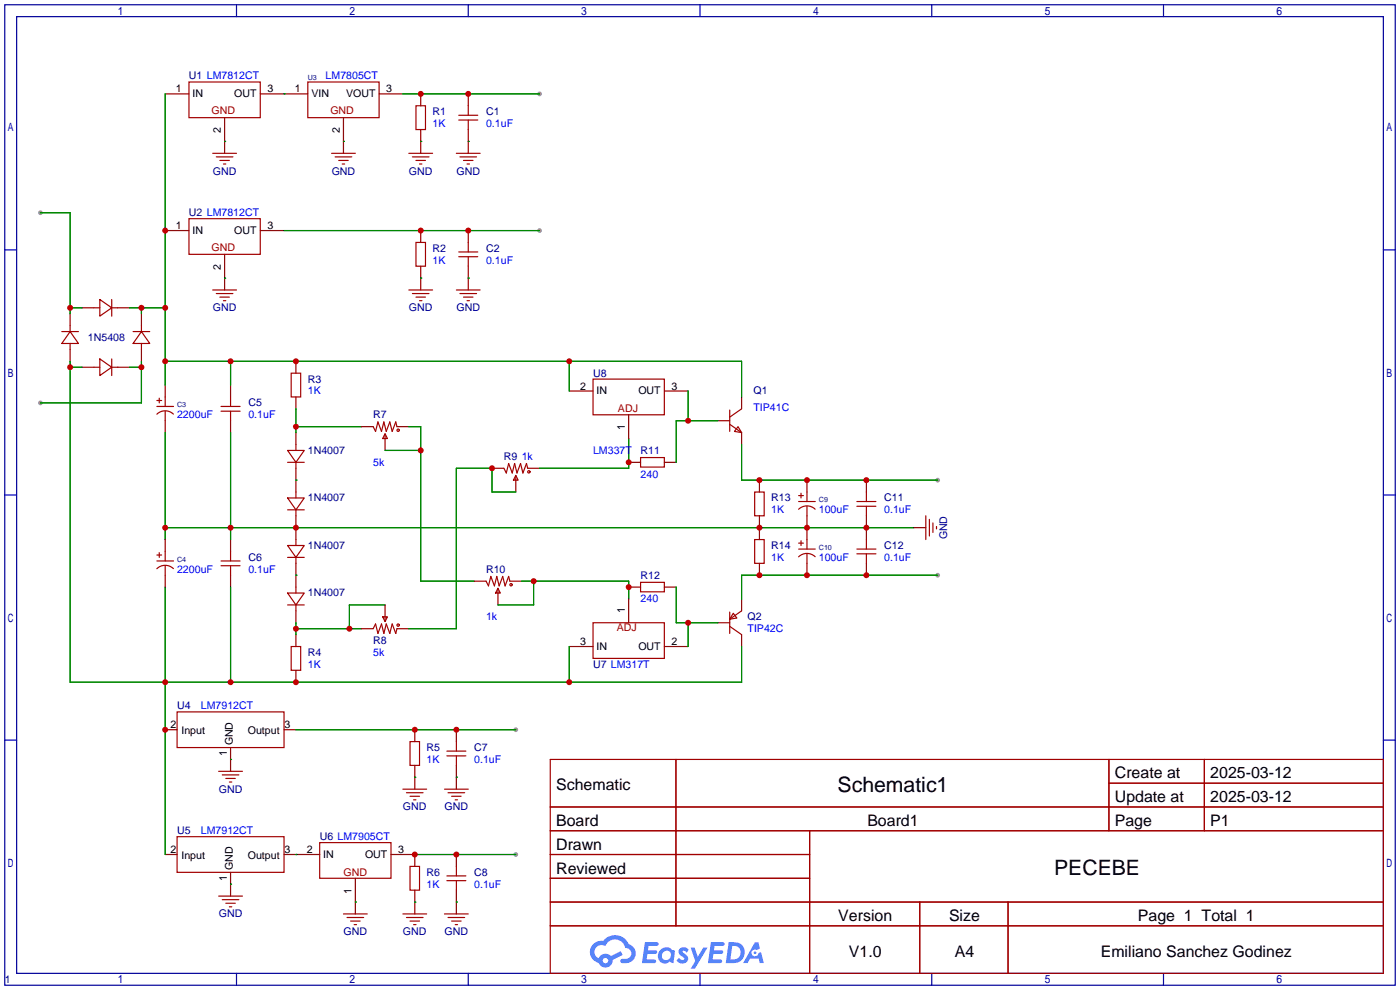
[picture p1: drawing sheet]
<svg xmlns="http://www.w3.org/2000/svg" width="299mm" height="212mm" viewBox="0 0 299 212" stroke-linecap="round" stroke-linejoin="round" font-family="sans-serif">
<g fill="#999">
<circle cx="8.6" cy="45.5" r=".51"/>
<circle cx="115.3" cy="49.3" r=".51"/>
<circle cx="115.3" cy="20.1" r=".51"/>
<circle cx="110.2" cy="156" r=".51"/>
<circle cx="110.2" cy="182.6" r=".51"/>
<circle cx="8.6" cy="86.1" r=".51"/>
<circle cx="200.4" cy="102.6" r=".51"/>
<circle cx="200.4" cy="122.9" r=".51"/>
</g>
<g fill="none" stroke="#009" stroke-width=".25">
<path d="M1 1h297.2v209.6h-297.2zM3.6 3.6h292.1v204.4h-292.1zM50.5 1v2.6M100.1 1v2.6M149.6 1v2.6M199.1 1v2.6M248.7 1v2.6M1 53.4h2.6M295.7 53.4h2.5M1 105.8h2.6M295.7 105.8h2.5M1 158.2h2.6"/>
<path d="M295.7 158.2h2.5M50.5 208v2.6M100.1 208v2.6M149.6 208v2.6M199.1 208v2.6M248.7 208v2.6"/>
</g>
<g fill="none" stroke="#a10000" stroke-width=".25">
<path d="M117.6 162.3h178.1v45.7h-178.1zM117.6 172.5h178.1M117.6 177.5h178.1M144.5 162.3v35.6M173 177.5v30.5M237 162.3v15.2M237 167.4h58.7M257.4 162.3v15.2M117.6 182.6h55.4M117.6 192.8h178.1M117.6 187.7h55.4M117.6 197.9h178.1"/>
<path d="M196.6 192.8v15.2M215.4 192.8v15.2"/>
</g>
<g fill="#5487ff">
<path d="M145.3 202.7a1.3 1.3 0 0 1 1.9 .3l-.4 .6a.54 .54 0 0 0-.9-.2l.1 .2a1.34 1.34 0 0 1 .9 1.8 1.47 1.47 0 0 1-2.3-.1l.5-.6 .8 .5a.31 .31 0 0 0 .4-.3 .31 .31 0 0 0-.3-.4 1.12 1.12 0 0 1-.7-1.8z"/>
<path d="M147.6 202.5h.9l.6 2 1.2-2h.9l-2.7 4.6h-.9l1-1.7z"/>
<path d="M137.8 201.4h1.7a1.31 1.31 0 0 1 1.2 .2 .4 .4 0 0 1-.3 .5l-1.8 .1-.1 .9h1.6a.4 .4 0 0 1 .4 .4 .4 .4 0 0 1-.5 .4h-1.6l-.2 1.2h1.4a.46 .46 0 0 1 .5 0 .46 .46 0 0 1 .1 .5l-.4 .2h-2.6z"/>
<path d="M151.9 201.4h1.7a1.32 1.32 0 0 1 1.2 .2 .39 .39 0 0 1-.3 .5l-1.8 .1-.1 .9h1.6a.4 .4 0 0 1 .4 .4 .4 .4 0 0 1-.4 .4h-1.7l-.2 1.2h1.4a.46 .46 0 0 1 .5 0 .46 .46 0 0 1 .1 .5l-.4 .2h-2.6z"/>
<path d="M161.3 201.4h.8l.3 1.3-.6 .4a.75 .75 0 0 0-1.1 .3 .75 .75 0 0 0 .5 1 .75 .75 0 0 0 .9-.7l.5-.2 .6 2.3h-.8l-.3-.9h-1.8l-.5 .9h-1z"/>
<path d="M155.7 201.4l-.6 4.4h1.5a2.27 2.27 0 0 0 2.6-2.2 2.27 2.27 0 0 0-2.7-2.2zM156.5 202.1a1.5 1.5 0 0 1 1.8 1.6 1.5 1.5 0 0 1-1.9 1.4h-.3z"/>
<path d="M141.2 203a1.6 1.6 0 0 0-.3 2.3 1.6 1.6 0 0 0 2.3 .2l.7 .3 .3-2.4-.1-.3-.5-.1a1.58 1.58 0 0 0-2.4 0zM141.8 203.5a.98 .98 0 0 1 1.6 .4 .98 .98 0 0 1-1.1 1.3 .94 .94 0 0 1-.9-.7 .94 .94 0 0 1 .4-1z"/>
<path d="M126.8 201.8a2.37 2.37 0 0 0 1.1 4 1.54 1.54 0 0 0 1.8 1 1.54 1.54 0 0 0 1.2-1.6l2.2-1.1-.5-.8-2 1a1.57 1.57 0 0 0-2.7 .5 1.5 1.5 0 0 1-.7-2.1 1.5 1.5 0 0 1 2.2-.5 2.23 2.23 0 0 1 2.3-1.4 2.23 2.23 0 0 1 2 1.8 1.16 1.16 0 0 1 1.2 1.1 1.16 1.16 0 0 1-1.1 1.2h-.7a.47 .47 0 0 0-.5 .4 .47 .47 0 0 0 .4 .5 2.17 2.17 0 0 0 2.5-.9 2.17 2.17 0 0 0-.3-2.7l-.8-.4a3.2 3.2 0 0 0-5.5-.7l-1.1 .1zM128.8 205.3a.6 .6 0 0 1 1.2 0 .6 .6 0 0 1-1.2 0z"/>
<circle cx="161.4" cy="203.6" r=".28"/>
</g>
<g fill="none" stroke="#870000" stroke-width=".25">
<path d="M35.3 20.1h5.1M48 25.1v7.7M55.6 20.1h10.2M73.4 25.1v7.7M81 20.1h5.1M89.9 20.1v2.5M89.9 27.7v5.1M100.1 20.1v2.5M100.1 27.7v5.1M35.3 49.3h5.1M48 54.4v7.6M55.6 49.3h5.1"/>
<path d="M89.9 49.3v2.5M89.9 56.9v5.1M100.1 49.3v2.5M100.1 56.9v5.1M15 67.1v2.5M15 74.7v2.5M17.5 65.8h2.6M17.5 78.5h2.6M25.1 65.8h2.6M25.1 78.5h2.6M30.2 67.1v2.5M30.2 74.7v2.5"/>
<path d="M63.2 77.2v2.6M35.3 82.3v2.5M35.3 89.9v2.6M49.3 82.3v2.5M49.3 89.9v2.6M63.2 84.8v2.6M63.2 92.5v2.5M77.2 91.2h2.6M82.3 93.7v2.6M84.8 91.2h2.6M121.7 83.6h5M134.4 88.6v5.1"/>
<path d="M134.4 98.8h2.5M142 83.6h5.1M142 98.8h2.5M153.4 89.9h2.6M158.5 84.8v2.6M158.5 92.5v2.5M35.3 115.3v2.6M49.3 115.3v2.6M63.2 100.1v5.1M63.2 110.2v5.1M105.2 100.1h2.5M110.2 102.6v2.6"/>
<path d="M112.8 100.1h2.5M162.3 102.6v2.6M162.3 110.2v5.1M172.5 102.6v2.6M172.5 110.2v5.1M185.2 102.6v2.6M185.2 110.2v5.1M195.3 112.8h2.6M35.3 122.9v2.6M49.3 122.9v2.6M63.2 120.4v5.1M63.2 130.6v2.5"/>
<path d="M63.2 135.6v2.6M77.2 134.4h2.6M82.3 129.3v2.5M84.8 134.4h2.6M101.3 124.2h2.6M106.4 126.7v2.6M109 124.2h2.5M121.7 138.2h5M134.4 128v5.1M134.4 125.5h2.5M142 138.2h5.1M142 125.5h2.5"/>
<path d="M153.4 133.1h2.6M158.5 128v2.6M158.5 135.6v2.6M162.3 120.4v2.5M172.5 120.4v2.5M185.2 120.4v2.5M35.3 156h2.5M49.3 159.8v5M60.7 156h2.5M63.2 143.3v2.5M88.6 156v2.5M97.5 156v2.5"/>
<path d="M88.6 163.6v5.1M97.5 163.6v5.1M35.3 182.6h2.5M49.3 186.4v5.1M60.7 182.6h7.6M75.9 187.7v7.6M83.6 182.6h5v2.6M88.6 190.2v5.1M97.5 182.6v2.6M97.5 190.2v5.1"/>
</g>
<g fill="none" stroke="#a10000" stroke-width=".25">
<path d="M40.4 17.5h15.2v7.6h-15.2zM65.8 17.5h15.2v7.6h-15.2zM45.5 32.8h5M46.2 33.5h3.6M47 34.3h2M47.8 35.1h.5M70.9 32.8h5M71.6 33.5h3.6M72.4 34.3h2M73.2 35.1h.5M87.4 32.8h5.1M88.1 33.5h3.6"/>
<path d="M88.9 22.6h2v5.1h-2zM88.9 34.3h2M89.7 35.1h.5M97.5 32.8h5.1M98 24.6h4.1M98 25.7h4.1M98.3 33.5h3.6M99.1 34.3h2M99.8 35.1h.5M100.1 22.6v2M100.1 25.7v2M40.4 46.7h15.2v7.7h-15.2z"/>
<path d="M88.9 51.8h2v5.1h-2zM98 53.8h4.1M98 54.9h4.1M100.1 51.8v2M100.1 54.9v2M13.2 70.9h3.6M15 70.9l1.8 2.5h-3.6zM15 69.6v1.3M15 73.4v1.3M20.1 65.8h1.2M20.1 78.5h1.2M21.3 64l2.6 1.8-2.6 1.8z"/>
<path d="M21.3 76.7l2.6 1.8-2.6 1.8zM23.9 65.8h1.2M23.9 64v3.6M23.9 76.7v3.6M23.9 78.5h1.2M28.4 70.9h3.6M30.2 70.9l1.8 2.5h-3.6zM30.2 69.6v1.3M30.2 73.4v1.3M45.5 62h5M46.2 62.7h3.6M47 63.5h2"/>
<path d="M47.8 64.3h.5M62.2 79.8h2.1v5h-2.1zM87.4 62h5.1M88.1 62.7h3.6M88.9 63.5h2M89.7 64.3h.5M97.5 62h5.1M98.3 62.7h3.6M99.1 63.5h2M99.8 64.3h.5M33.5 86.9h3.6M33.5 85.6h1"/>
<path d="M34 85.1v1M35.3 84.8v2.1M35.3 87.9v2M37.1 88.5a2.54 2.54 0 0 0-3.6 0M47.2 86.9h4.1M47.2 87.9h4.1M49.3 84.8v2.1M49.3 87.9v2M61.5 96.3h3.5l-1.8 2.5zM61.5 98.8h3.5M63.2 95v1.3M63.2 98.8v1.3"/>
<path d="M79.8 91.2l.5 1 .5-2 .7 2 .5-2 .5 2 .8-2 .5 2 .8-2 .2 1M82.3 92.7l.5 1h-1zM82.3 92.7v1M126.7 81h15.3v7.6h-15.3zM136.9 97.8h5.1v2h-5.1zM156 87.6v4.6M156 90.7l2.5 1.8M157.7 91.2l.8 1.3-1.5-.3zM158.5 87.4l-2.5 1.8M33.5 119.9h3.6M33.5 118.6h1M34 118.1v1"/>
<path d="M35.3 117.9v2M47.2 119.9h4.1M49.3 117.9v2M61.5 106.4h3.5l-1.8 2.6zM61.5 116.6h3.5l-1.8 2.5zM61.5 109h3.5M61.5 119.1h3.5M63.2 105.2v1.2M63.2 109v1.2M63.2 115.3v1.3M63.2 119.1v1.3M107.7 100.1l.5 1 .5-2 .8 2 .5-2 .5 2 .8-2 .5 2 .7-2 .3 1"/>
<path d="M110.2 101.6l.5 1h-1zM110.2 101.6v1M161.3 105.2h2v5h-2zM161.3 115.3h2v5.1h-2zM170.7 107.2h3.5M170.7 105.9h1M170.7 117.3h3.5M170.7 116.1h1M171.2 105.4v1M171.2 115.6v1M172.5 105.2v2M172.5 108.2v2"/>
<path d="M172.5 115.3v2M172.5 118.4v2M174.2 108.8a2.54 2.54 0 0 0-3.5 0M174.2 119a2.54 2.54 0 0 0-3.5 0M183.1 107.2h4.1M183.1 117.3h4.1M183.1 108.2h4.1M183.1 118.4h4.1M185.2 105.2v2M185.2 108.2v2M185.2 115.3v2M185.2 118.4v2"/>
<path d="M197.9 110.2v5.1M198.6 111v3.6M199.4 111.8v2M200.2 112.5v.5M35.3 120.9v2M37.1 121.5a2.54 2.54 0 0 0-3.6 0M47.2 120.9h4.1M49.3 120.9v2M61.5 126.7h3.5l-1.8 2.6zM61.5 129.3h3.5M62.2 138.2h2.1v5.1h-2.1zM63.2 125.5v1.2"/>
<path d="M63.2 129.3v1.3M79.8 134.4l.5-1 .5 2 .7-2 .5 2 .5-2 .8 2 .5-2 .8 2 .2-1M81.8 131.8h1l-.5 1zM82.3 131.8v1M103.9 124.2l.5 1 .5-2 .8 2 .5-2 .5 2 .7-2 .5 2 .8-2 .3 1M106.4 125.7l.5 1h-1zM106.4 125.7v1M126.7 133.1h15.3v7.6h-15.3zM136.9 124.5h5.1v2h-5.1zM156 130.8v4.6M156 133.9l2.5 1.7M156.7 131.1l.8 1-1.5 .2z"/>
<path d="M158.5 130.6l-2.5 1.7M37.8 152.1h22.9v7.7h-22.9zM87.6 158.5h2.1v5.1h-2.1zM97.5 158.5v2M37.8 178.8h22.9v7.6h-22.9zM46.7 164.8h5.1M47.5 165.6h3.6M48.3 166.4h2M49 167.1h.5M86.1 168.7h5.1M86.9 169.4h3.5M87.6 170.2h2.1"/>
<path d="M88.4 170.9h.5M95 168.7h5.1M95.5 160.5h4.1M95.5 161.5h4.1M95.8 169.4h3.5M96.5 170.2h2.1M97.3 170.9h.5M97.5 161.5v2.1M46.7 191.5h5.1M47.5 192.3h3.6M48.3 193h2M49 193.8h.5"/>
<path d="M68.3 180.1h15.3v7.6h-15.3zM73.4 195.3h5.1M74.2 196.1h3.5M74.9 196.9h2.1M75.7 197.6h.5M86.1 195.3h5.1M86.9 196.1h3.5M87.6 185.2h2.1v5h-2.1zM87.6 196.9h2.1M88.4 197.6h.5M95 195.3h5.1M95.5 187.2h4.1"/>
<path d="M95.5 188.2h4.1M95.8 196.1h3.5M96.5 196.9h2.1M97.3 197.6h.5M97.5 185.2v2M97.5 188.2v2"/>
<circle cx="85.1" cy="91.9" r=".25"/>
<circle cx="113" cy="100.8" r=".25"/>
<circle cx="85.1" cy="133.6" r=".25"/>
<circle cx="109.2" cy="125" r=".25"/>
</g>
<g fill="none" stroke="#008700" stroke-width=".25">
<path d="M35.3 20.1v62.2M48 30.2h.1M60.7 20.1h.1M73.4 30.2h.1M86.1 20.1h29.2M89.9 30.2h.1M100.1 30.2h.1M8.6 45.5h6.4v21.6M48 59.4h.1M60.7 49.3h54.6M89.9 59.4h.1M100.1 59.4h.1"/>
<path d="M15 65.8h2.5M15 77.2v68.6h143.5v-7.6M15 78.5h2.5M27.7 65.8h7.6M27.7 78.5h2.5M30.2 65.8v1.3M30.2 77.2v8.9h-21.6M35.3 77.2h123.2v7.6M49.3 77.2v5.1M121.7 77.2v6.4M35.3 92.5v22.8M49.3 92.5v22.8"/>
<path d="M63.2 87.4v5.1M63.2 91.2h14M82.3 96.3h7.6M87.4 91.2h2.5v33h11.4M134.4 93.7v6.4h-19.1M147.1 83.6v6.3M153.4 89.9h-8.9v8.9M158.5 95v7.6h41.9M35.3 112.8h160M63.2 102.6h.1M110.2 105.2h-5v-5.1h-7.7v34.3h-10.1M35.3 125.5v57.1"/>
<path d="M49.3 125.5v20.3M63.2 122.9h.1M63.2 133.1v2.5M63.2 134.4h14M82.3 129.3h-7.6v5.1M111.5 124.2h22.9v3.8M114 124.2v5.1h-7.6M121.7 138.2v7.6M144.5 125.5v7.6h8.9M147.1 133.1v5.1M200.4 122.9h-41.9v5.1M63.2 156h47"/>
<path d="M49.3 162.3h.1M88.6 166.1h.1M97.5 166.1h.1M49.3 189h.1M63.2 182.6h.1M75.9 192.8h.1M88.6 192.8h.1M88.6 182.6h21.6M97.5 192.8h.1"/>
</g>
<g fill="#c00">
<circle cx="15" cy="65.8" r=".63"/>
<circle cx="89.9" cy="49.3" r=".63"/>
<circle cx="100.1" cy="49.3" r=".63"/>
<circle cx="100.1" cy="20.1" r=".63"/>
<circle cx="89.9" cy="20.1" r=".63"/>
<circle cx="63.2" cy="91.2" r=".63"/>
<circle cx="63.2" cy="134.4" r=".63"/>
<circle cx="74.7" cy="134.4" r=".63"/>
<circle cx="88.6" cy="156" r=".63"/>
<circle cx="97.5" cy="156" r=".63"/>
<circle cx="97.5" cy="182.6" r=".63"/>
<circle cx="88.6" cy="182.6" r=".63"/>
<circle cx="30.2" cy="78.5" r=".63"/>
<circle cx="89.9" cy="96.3" r=".63"/>
<circle cx="134.4" cy="98.8" r=".63"/>
<circle cx="105.2" cy="100.1" r=".63"/>
<circle cx="114" cy="124.2" r=".63"/>
<circle cx="134.4" cy="125.5" r=".63"/>
<circle cx="49.3" cy="145.8" r=".63"/>
<circle cx="63.2" cy="145.8" r=".63"/>
<circle cx="121.7" cy="145.8" r=".63"/>
<circle cx="35.3" cy="145.8" r=".63"/>
<circle cx="35.3" cy="156" r=".63"/>
<circle cx="15" cy="78.5" r=".63"/>
<circle cx="147.1" cy="89.9" r=".63"/>
<circle cx="147.1" cy="133.1" r=".63"/>
<circle cx="162.3" cy="102.6" r=".63"/>
<circle cx="172.5" cy="102.6" r=".63"/>
<circle cx="185.2" cy="102.6" r=".63"/>
<circle cx="162.3" cy="122.9" r=".63"/>
<circle cx="172.5" cy="122.9" r=".63"/>
<circle cx="185.2" cy="122.9" r=".63"/>
<circle cx="35.3" cy="112.8" r=".63"/>
<circle cx="49.3" cy="112.8" r=".63"/>
<circle cx="63.2" cy="112.8" r=".63"/>
<circle cx="162.3" cy="112.8" r=".63"/>
<circle cx="172.5" cy="112.8" r=".63"/>
<circle cx="185.2" cy="112.8" r=".63"/>
<circle cx="35.3" cy="77.2" r=".63"/>
<circle cx="49.3" cy="77.2" r=".63"/>
<circle cx="63.2" cy="77.2" r=".63"/>
<circle cx="121.7" cy="77.2" r=".63"/>
<circle cx="35.3" cy="65.8" r=".63"/>
<circle cx="30.2" cy="65.8" r=".63"/>
<circle cx="35.3" cy="49.3" r=".63"/>
</g>
<g font-size="4.5">
<text x="179" y="169.2">Schematic1</text>
<text x="225.3" y="187">PECEBE</text>
</g>
<g font-size="3.4">
<text x="238.3" y="166.4">Create at</text>
<text x="258.7" y="166.4">2025-03-12</text>
<text x="118.9" y="168.9">Schematic</text>
<text x="238.3" y="171.4">Update at</text>
<text x="258.7" y="171.4">2025-03-12</text>
<text x="118.9" y="176.5">Board</text>
<text x="185.4" y="176.5">Board1</text>
<text x="238.3" y="176.5">Page</text>
<text x="258.7" y="176.5">P1</text>
<text x="118.9" y="181.6">Drawn</text>
<text x="118.9" y="186.7">Reviewed</text>
<text x="179.2" y="196.8">Version</text>
<text x="202.8" y="196.8">Size</text>
<text x="243.2" y="196.8">Page 1 Total 1</text>
<text x="181.4" y="204.5">V1.0</text>
<text x="204.1" y="204.5">A4</text>
<text x="235.3" y="204.5">Emiliano Sanchez Godinez</text>
</g>
<g font-size="2.3" fill="#000080">
<text x="40.4" y="17">U1 LM7812CT</text>
<text x="92.5" y="24.6">R1</text>
<text x="103.9" y="24.6">C1</text>
<text x="45.5" y="37.3">GND</text>
<text x="70.9" y="37.3">GND</text>
<text x="87.4" y="37.3">GND</text>
<text x="97.6" y="37.3">GND</text>
<text x="40.4" y="46.2">U2 LM7812CT</text>
<text x="92.5" y="53.8">R2</text>
<text x="103.9" y="53.8">C2</text>
<text x="45.5" y="66.5">GND</text>
<text x="87.4" y="66.5">GND</text>
<text x="97.6" y="66.5">GND</text>
<text x="18.8" y="72.9">1N5408</text>
<text x="65.8" y="81.8">R3</text>
<text x="126.7" y="80.5">U8</text>
<text x="53.1" y="86.8">C5</text>
<text x="79.8" y="89.4">R7</text>
<text x="161" y="84.3">Q1</text>
<text x="65.8" y="97">1N4007</text>
<text x="107.7" y="98.3">R9</text>
<text x="136.9" y="97">R11</text>
<text x="65.8" y="107.2">1N4007</text>
<text x="164.8" y="107.2">R13</text>
<text x="189" y="107.2">C11</text>
<text x="53.1" y="119.9">C6</text>
<text x="65.8" y="117.3">1N4007</text>
<text x="164.8" y="117.3">R14</text>
<text x="189" y="117.3">C12</text>
<text x="202.4" y="115.3" transform="rotate(-90 202.4 115.3)">GND</text>
<text x="103.9" y="122.4">R10</text>
<text x="136.9" y="123.7">R12</text>
<text x="65.8" y="127.5">1N4007</text>
<text x="79.8" y="137.6">R8</text>
<text x="159.8" y="132.6">Q2</text>
<text x="65.8" y="140.2">R4</text>
<text x="126.7" y="142.7">U7 LM317T</text>
<text x="37.8" y="151.6">U4</text>
<text x="91.2" y="160.5">R5</text>
<text x="101.3" y="160.5">C7</text>
<text x="46.8" y="169.4">GND</text>
<text x="86.1" y="173.2">GND</text>
<text x="95" y="173.2">GND</text>
<text x="37.8" y="178.3">U5</text>
<text x="68.3" y="179.5">U6 LM7905CT</text>
<text x="91.2" y="187.2">R6</text>
<text x="101.3" y="187.2">C8</text>
<text x="46.8" y="196.1">GND</text>
<text x="73.4" y="199.9">GND</text>
<text x="86.1" y="199.9">GND</text>
<text x="95" y="199.9">GND</text>
<text x="1" y="210">1</text>
</g>
<g font-size="2.3" fill="#00f">
<text x="69.6" y="17">LM7805CT</text>
<text x="92.5" y="27.1">1K</text>
<text x="103.9" y="27.1">0.1uF</text>
<text x="92.5" y="56.4">1K</text>
<text x="103.9" y="56.4">0.1uF</text>
<text x="37.8" y="89.4">2200uF</text>
<text x="53.1" y="89.4">0.1uF</text>
<text x="65.8" y="84.3">1K</text>
<text x="161" y="87.8">TIP41C</text>
<text x="79.8" y="99.5">5k</text>
<text x="111.5" y="98.3">1k</text>
<text x="126.7" y="97">LM337T</text>
<text x="136.9" y="102.1">240</text>
<text x="164.8" y="109.7">1K</text>
<text x="175" y="109.7">100uF</text>
<text x="189" y="109.7">0.1uF</text>
<text x="164.8" y="119.9">1K</text>
<text x="175" y="119.9">100uF</text>
<text x="189" y="119.9">0.1uF</text>
<text x="37.8" y="122.4">2200uF</text>
<text x="53.1" y="122.4">0.1uF</text>
<text x="136.9" y="128.7">240</text>
<text x="103.9" y="132.6">1k</text>
<text x="159.8" y="135.1">TIP42C</text>
<text x="65.8" y="142.7">1K</text>
<text x="79.8" y="140.2">5k</text>
<text x="42.9" y="151.6">LM7912CT</text>
<text x="91.2" y="163">1K</text>
<text x="101.3" y="163">0.1uF</text>
<text x="42.9" y="178.3">LM7912CT</text>
<text x="91.2" y="189.7">1K</text>
<text x="101.3" y="189.7">0.1uF</text>
</g>
<g font-size="2.3">
<text x="37.6" y="19.8">1</text>
<text x="41.1" y="20.8">IN</text>
<text x="50.1" y="20.8">OUT</text>
<text x="57.1" y="19.8">3</text>
<text x="63" y="19.8">1</text>
<text x="66.5" y="20.8">VIN</text>
<text x="74" y="20.8">VOUT</text>
<text x="82.5" y="19.8">3</text>
<text x="47.2" y="28.4" transform="rotate(-90 47.2 28.4)">2</text>
<text x="72.6" y="28.4" transform="rotate(-90 72.6 28.4)">2</text>
<text x="37.6" y="49">1</text>
<text x="41.1" y="50">IN</text>
<text x="50.1" y="50">OUT</text>
<text x="57.1" y="49">3</text>
<text x="47.2" y="57.6" transform="rotate(-90 47.2 57.6)">2</text>
<text x="124" y="83.3">2</text>
<text x="143.5" y="83.3">3</text>
<text x="127.5" y="84.3">IN</text>
<text x="136.4" y="84.3">OUT</text>
<text x="133.6" y="91.9" transform="rotate(-90 133.6 91.9)">1</text>
<text x="133.6" y="131.1" transform="rotate(-90 133.6 131.1)">1</text>
<text x="124" y="137.9">3</text>
<text x="143.5" y="137.9">2</text>
<text x="127.5" y="138.9">IN</text>
<text x="136.4" y="138.9">OUT</text>
<text x="36.5" y="155.6">2</text>
<text x="60.8" y="155.6">3</text>
<text x="38.8" y="156.9">Input</text>
<text x="48.5" y="161.6" transform="rotate(-90 48.5 161.6)">1</text>
<text x="49.7" y="159.3" transform="rotate(-90 49.7 159.3)">GND</text>
<text x="53" y="156.9">Output</text>
<text x="36.5" y="182.3">2</text>
<text x="38.8" y="183.6">Input</text>
<text x="49.7" y="186" transform="rotate(-90 49.7 186)">GND</text>
<text x="53" y="183.6">Output</text>
<text x="60.8" y="182.3">3</text>
<text x="65.5" y="182.3">2</text>
<text x="69.1" y="183.3">IN</text>
<text x="78" y="183.3">OUT</text>
<text x="85.1" y="182.3">3</text>
<text x="48.5" y="188.3" transform="rotate(-90 48.5 188.3)">1</text>
<text x="75.1" y="191" transform="rotate(-90 75.1 191)">1</text>
</g>
<g font-size="2.3" fill="#a00000">
<text x="45.2" y="24.5">GND</text>
<text x="70.6" y="24.5">GND</text>
<text x="45.2" y="53.7">GND</text>
<text x="132.1" y="88.1">ADJ</text>
<text x="131.8" y="134.9">ADJ</text>
<text x="73.4" y="187.2">GND</text>
</g>
<g font-size="1.5" fill="#000080">
<text x="65.8" y="17.2">U3</text>
<text x="37.8" y="87">C3</text>
<text x="175" y="107.3">C9</text>
<text x="175" y="117.5">C10</text>
<text x="37.8" y="120">C4</text>
</g>
</svg>
